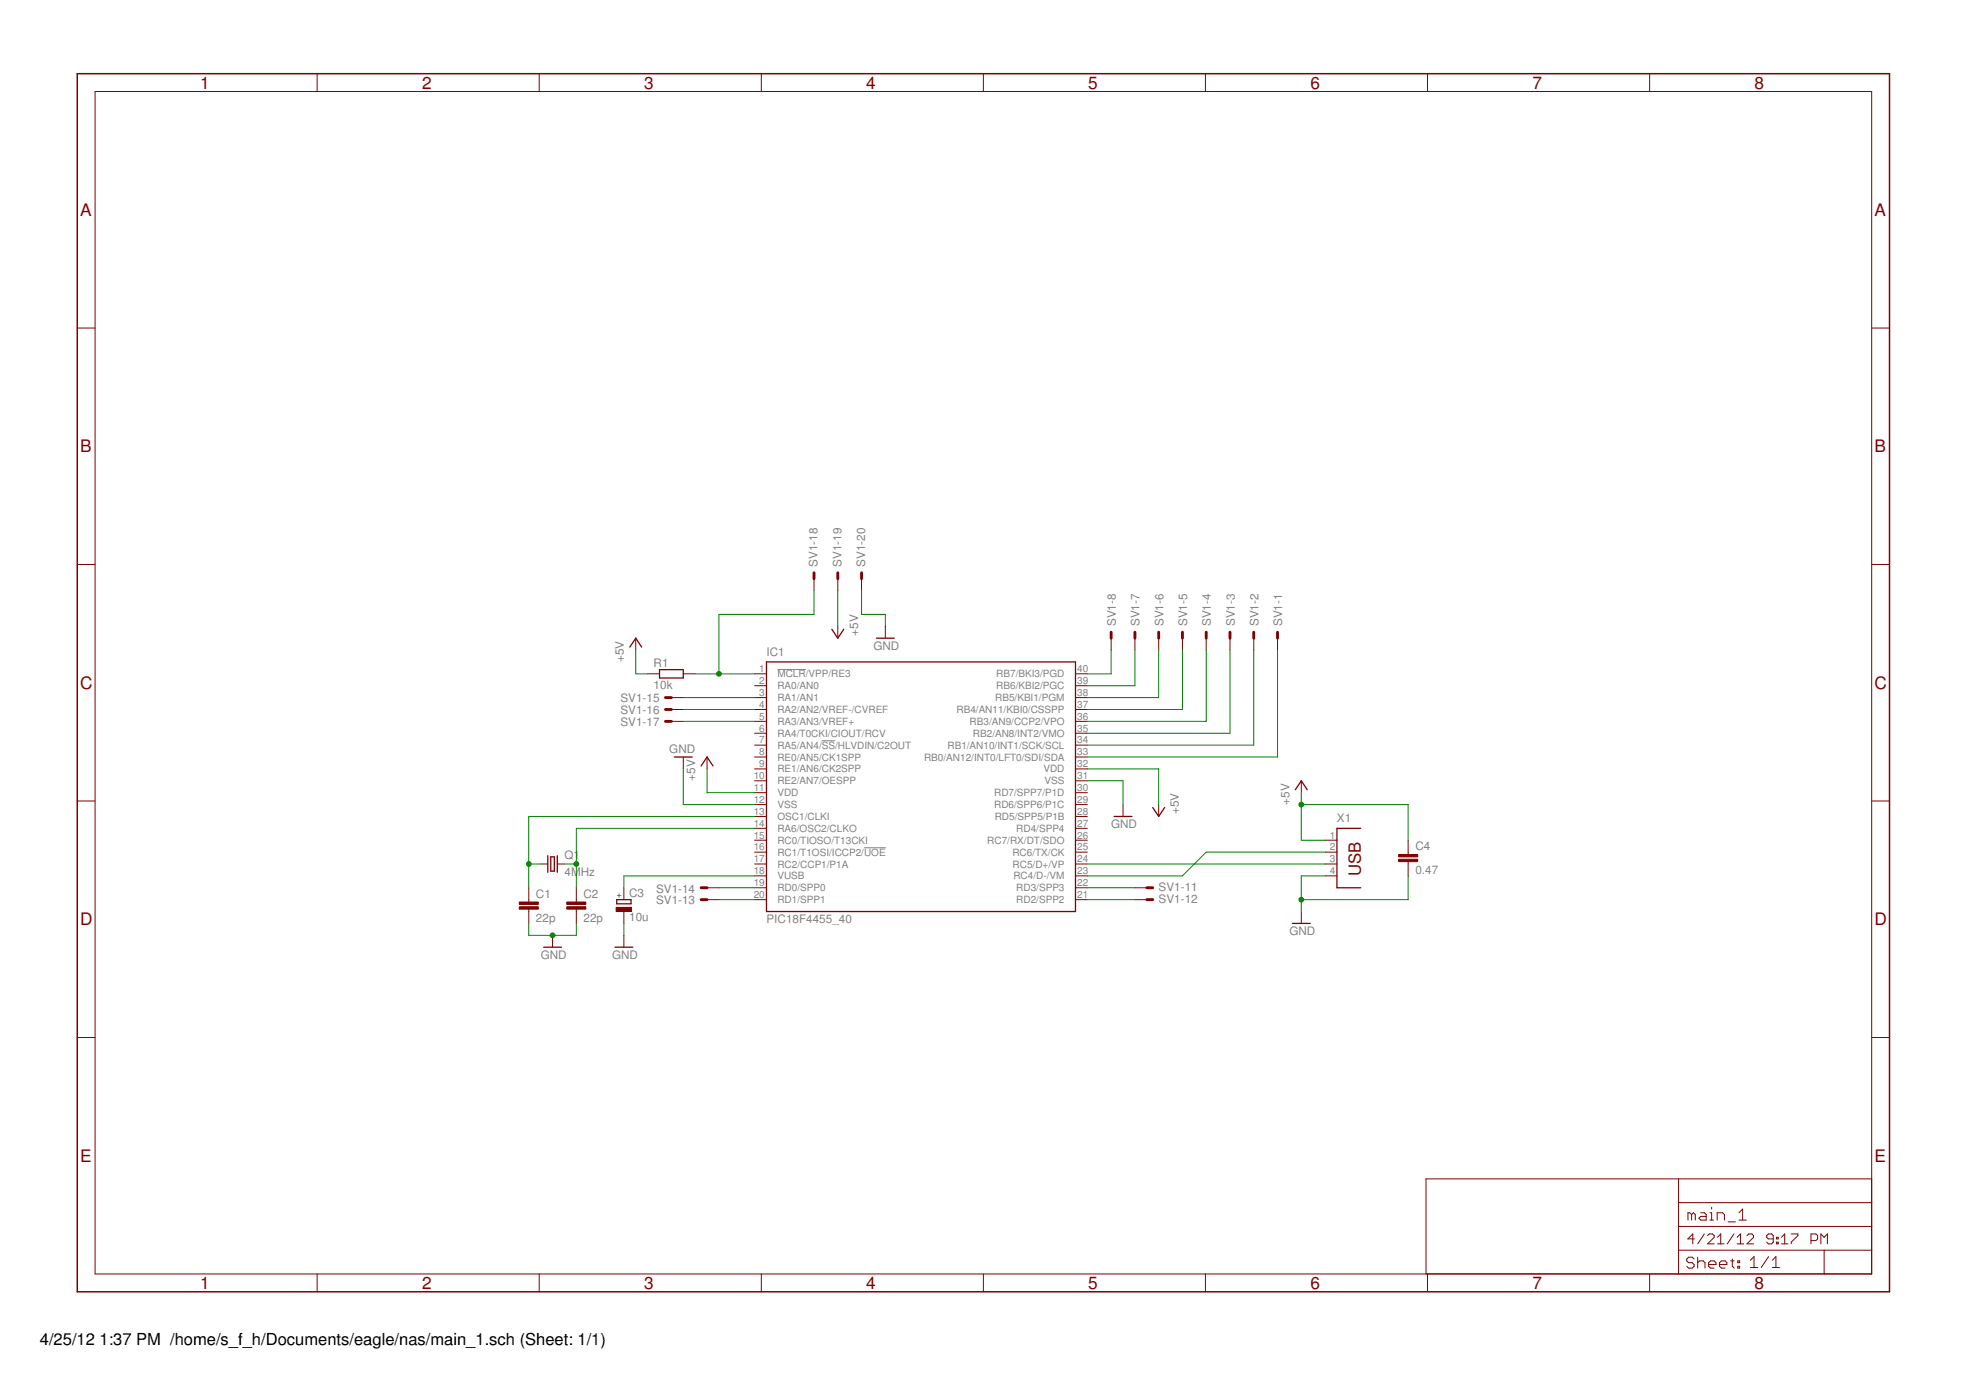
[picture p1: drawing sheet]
<svg xmlns="http://www.w3.org/2000/svg" width="420mm" height="297mm" viewBox="0 0 420 297" stroke-linecap="round" stroke-linejoin="round" font-family="sans-serif">
<g fill="#808080" stroke="#808080" stroke-width=".21">
<path d="M166.2 143.1h6z"/>
<path d="M175.6 158.3h2.9z"/>
<path d="M184.7 181.2h4.6z"/>
</g>
<g fill="#800000" stroke="#800000" stroke-width=".21">
<path d="M229.8 179.6h2.6z"/>
<path d="M229.8 177h2.6z"/>
<path d="M229.8 174.5h2.6z"/>
<path d="M229.8 171.9h2.6z"/>
<path d="M229.8 169.4h2.6z"/>
<path d="M161.3 171.9h2.5z"/>
<path d="M161.3 169.4h2.5z"/>
<path d="M229.8 161.8h2.6z"/>
<path d="M229.8 159.2h2.6z"/>
<path d="M229.8 156.7h2.6z"/>
<path d="M229.8 154.2h2.6z"/>
<path d="M229.8 151.6h2.6z"/>
<path d="M229.8 149.1h2.6z"/>
<path d="M229.8 146.5h2.6z"/>
<path d="M229.8 144h2.6z"/>
<path d="M161.3 144h2.5z"/>
<path d="M161.3 146.5h2.5z"/>
<path d="M161.3 149.1h2.5z"/>
<path d="M161.3 151.6h2.5z"/>
<path d="M161.3 154.2h2.5z"/>
<path d="M161.3 156.7h2.5z"/>
<path d="M161.3 159.2h2.5z"/>
<path d="M161.3 161.8h2.5z"/>
<path d="M161.3 164.3h2.5z"/>
<path d="M161.3 166.9h2.5z"/>
<path d="M229.8 164.3h2.6z"/>
<path d="M229.8 166.9h2.6z"/>
<path d="M161.3 174.5h2.5z"/>
<path d="M161.3 177h2.5z"/>
<path d="M161.3 179.6h2.5z"/>
<path d="M161.3 182.1h2.5z"/>
<path d="M161.3 184.6h2.5z"/>
<path d="M161.3 187.2h2.5z"/>
<path d="M161.3 189.7h2.5z"/>
<path d="M161.3 192.3h2.5z"/>
<path d="M229.8 192.3h2.6z"/>
<path d="M229.8 189.7h2.6z"/>
<path d="M229.8 187.2h2.6z"/>
<path d="M229.8 184.6h2.6z"/>
<path d="M229.8 182.1h2.6z"/>
<path d="M240 171.9v2.6z"/>
<path d="M146 161.8v2.5z"/>
<path d="M151.1 161.8v2.5z"/>
<path d="M119.1 184.6h1.5z"/>
<path d="M115.5 184.6h1.6z"/>
<path d="M113 189.7v2.6z"/>
<path d="M113 194.8v2.5z"/>
<path d="M113 192.3v.5z"/>
<path d="M113 194.3v.5z"/>
<path d="M123.2 189.7v2.6z"/>
<path d="M123.2 194.8v2.5z"/>
<path d="M123.2 192.3v.5z"/>
<path d="M123.2 194.3v.5z"/>
<path d="M118.1 199.9v2.5z"/>
<path d="M133.3 194.8v2.5z"/>
<path d="M133.3 189.7v2.6z"/>
<path d="M133.3 199.9v2.5z"/>
<path d="M283.2 179.6h2.5z"/>
<path d="M283.2 182.1h2.5z"/>
<path d="M283.2 184.6h2.5z"/>
<path d="M283.2 187.2h2.5z"/>
<path d="M278.1 194.8v2.5z"/>
<path d="M278.1 166.9v2.5z"/>
<path d="M300.9 179.6v2.5z"/>
<path d="M300.9 184.6v2.6z"/>
<path d="M300.9 182.1v.5z"/>
<path d="M300.9 184.1v.5z"/>
<path d="M146 144h2.6z"/>
<path d="M138.4 144h2.5z"/>
<path d="M135.9 136.4v2.5z"/>
<path d="M273 136.4v2.5z"/>
<path d="M267.9 136.4v2.5z"/>
<path d="M262.9 136.4v2.5z"/>
<path d="M257.8 136.4v2.5z"/>
<path d="M252.7 136.4v2.5z"/>
<path d="M247.6 136.4v2.5z"/>
<path d="M242.5 136.4v2.5z"/>
<path d="M237.5 136.4v2.5z"/>
<path d="M242.5 189.7h2.6z"/>
<path d="M242.5 192.3h2.6z"/>
<path d="M151.1 192.3h2.5z"/>
<path d="M151.1 189.7h2.5z"/>
<path d="M143.5 149.1h2.5z"/>
<path d="M143.5 151.6h2.5z"/>
<path d="M143.5 154.2h2.5z"/>
<path d="M174 123.7v2.5z"/>
<path d="M179 123.7v2.5z"/>
<path d="M184.1 123.7v2.5z"/>
<path d="M189.2 133.8v2.6z"/>
<path d="M179 133.8v2.6z"/>
<path d="M247.6 171.9v2.6z"/>
<path d="M304.8 272.2h53.9z"/>
<path d="M358.7 272.2h31.1z"/>
<path d="M389.8 272.2h10.2z"/>
<path d="M400 267.2v5z"/>
<path d="M400 262.1v5.1z"/>
<path d="M400 257v5.1z"/>
<path d="M400 251.9v5.1z"/>
<path d="M304.8 251.9v20.3z"/>
<path d="M304.8 251.9h53.9z"/>
<path d="M358.7 251.9h41.3z"/>
<path d="M389.8 267.2v5z"/>
<path d="M389.8 267.2h10.2z"/>
<path d="M358.7 267.2h31.1z"/>
<path d="M358.7 267.2v5z"/>
<path d="M358.7 262.1v5.1z"/>
<path d="M358.7 262.1h41.3z"/>
<path d="M358.7 257v5.1z"/>
<path d="M358.7 257h41.3z"/>
<path d="M358.7 251.9v5.1z"/>
<path d="M360.7 259.2v1.5z"/>
<path d="M360.7 259.2h.4z"/>
<path d="M361.1 259.2l.4 .3z"/>
<path d="M361.5 259.5v1.2z"/>
<path d="M361.5 259.5l.4-.3z"/>
<path d="M361.9 259.2l.4 .3z"/>
<path d="M362.3 259.5v1.2z"/>
<path d="M363.5 259.2h.8z"/>
<path d="M364.3 259.2l.3 .3z"/>
<path d="M364.6 259.5v1.2z"/>
<path d="M363.5 260.7h1.1z"/>
<path d="M363.1 260.3l.4 .4z"/>
<path d="M363.1 260.3l.4-.4z"/>
<path d="M363.5 259.9h1.1z"/>
<path d="M365.4 259.2h.4z"/>
<path d="M365.8 259.2v1.5z"/>
<path d="M365.4 260.7h.8z"/>
<path d="M365.8 258v.4z"/>
<path d="M367 259.2v1.5z"/>
<path d="M367 259.2h1.1z"/>
<path d="M368.1 259.2l.4 .3z"/>
<path d="M368.5 259.5v1.2z"/>
<path d="M369.3 261.1h1.6z"/>
<path d="M371.6 259.2l.8-.8z"/>
<path d="M372.4 258.4v2.3z"/>
<path d="M371.6 260.7h1.6z"/>
<path d="M361.8 263.7v2.1z"/>
<path d="M361.8 263.7l-1.1 1z"/>
<path d="M360.7 264.7h1.4z"/>
<path d="M364.2 263.7l-1.4 2.1z"/>
<path d="M364.9 265.8h1.4z"/>
<path d="M364.9 265.8l1.4-1.4z"/>
<path d="M366.3 264v.4z"/>
<path d="M366 263.7l.3 .3z"/>
<path d="M365.3 263.7h.7z"/>
<path d="M365.3 263.7l-.4 .3z"/>
<path d="M367.7 263.7l-.7 .7z"/>
<path d="M367.7 263.7v2.1z"/>
<path d="M367 265.8h1.4z"/>
<path d="M370.6 263.7l-1.5 2.1z"/>
<path d="M371.2 264.4l.8-.7z"/>
<path d="M372 263.7v2.1z"/>
<path d="M371.2 265.8h1.5z"/>
<path d="M373.4 265.8h1.3z"/>
<path d="M373.4 265.8l1.3-1.4z"/>
<path d="M374.7 264v.4z"/>
<path d="M374.4 263.7l.3 .3z"/>
<path d="M373.7 263.7h.7z"/>
<path d="M373.7 263.7l-.3 .3z"/>
<path d="M377.6 265.4l.3 .4z"/>
<path d="M377.9 265.8h.7z"/>
<path d="M379 265.4l-.4 .4z"/>
<path d="M379 264v1.4z"/>
<path d="M378.6 263.7l.4 .3z"/>
<path d="M377.9 263.7h.7z"/>
<path d="M377.9 263.7l-.3 .3z"/>
<path d="M377.6 264v.4z"/>
<path d="M377.6 264.4l.3 .3z"/>
<path d="M377.9 264.7h1.1z"/>
<path d="M379.7 264.4h.3z"/>
<path d="M380 264.4v.3z"/>
<path d="M379.7 264.7h.3z"/>
<path d="M379.7 264.4v.3z"/>
<path d="M379.7 265.4h.3z"/>
<path d="M380 265.4v.4z"/>
<path d="M379.7 265.8h.3z"/>
<path d="M379.7 265.4v.4z"/>
<path d="M381.4 263.7l-.7 .7z"/>
<path d="M381.4 263.7v2.1z"/>
<path d="M380.7 265.8h1.4z"/>
<path d="M382.8 263.7h1.4z"/>
<path d="M384.2 263.7v.3z"/>
<path d="M382.8 265.4l1.4-1.4z"/>
<path d="M382.8 265.4v.4z"/>
<path d="M387 263.7v2.1z"/>
<path d="M387 263.7h1.1z"/>
<path d="M388.1 263.7l.3 .3z"/>
<path d="M388.4 264v.7z"/>
<path d="M388.4 264.7l-.3 .4z"/>
<path d="M387 265.1h1.1z"/>
<path d="M389.1 263.7v2.1z"/>
<path d="M389.1 263.7l.7 .7z"/>
<path d="M390.5 263.7l-.7 .7z"/>
<path d="M390.5 263.7v2.1z"/>
<path d="M374.1 269.3l.8-.8z"/>
<path d="M374.9 268.5v2.4z"/>
<path d="M374.1 270.9h1.5z"/>
<path d="M378 268.5l-1.6 2.4z"/>
<path d="M378.8 269.3l.7-.8z"/>
<path d="M379.5 268.5v2.4z"/>
<path d="M378.8 270.9h1.5z"/>
<path d="M361.6 268.7l.4 .3z"/>
<path d="M360.9 268.7h.7z"/>
<path d="M360.9 268.7l-.4 .3z"/>
<path d="M360.5 269v.4z"/>
<path d="M360.5 269.4l.4 .4z"/>
<path d="M360.9 269.8h.7z"/>
<path d="M361.6 269.8l.4 .4z"/>
<path d="M362 270.2v.4z"/>
<path d="M361.6 271l.4-.4z"/>
<path d="M360.9 271h.7z"/>
<path d="M360.5 270.6l.4 .4z"/>
<path d="M362.8 268.7v2.3z"/>
<path d="M362.8 269.8l.4-.4z"/>
<path d="M363.2 269.4h.8z"/>
<path d="M364 269.4l.4 .4z"/>
<path d="M364.4 269.8v1.2z"/>
<path d="M365.5 271h.8z"/>
<path d="M365.2 270.6l.3 .4z"/>
<path d="M365.2 269.8v.8z"/>
<path d="M365.2 269.8l.3-.4z"/>
<path d="M365.5 269.4h.8z"/>
<path d="M366.3 269.4l.4 .4z"/>
<path d="M366.7 269.8v.4z"/>
<path d="M365.2 270.2h1.5z"/>
<path d="M367.9 271h.8z"/>
<path d="M367.5 270.6l.4 .4z"/>
<path d="M367.5 269.8v.8z"/>
<path d="M367.5 269.8l.4-.4z"/>
<path d="M367.9 269.4h.8z"/>
<path d="M368.7 269.4l.4 .4z"/>
<path d="M369.1 269.8v.4z"/>
<path d="M367.5 270.2h1.6z"/>
<path d="M370.2 269v1.6z"/>
<path d="M370.2 270.6l.4 .4z"/>
<path d="M369.8 269.4h.8z"/>
<path d="M371.4 269.4h.4z"/>
<path d="M371.8 269.4v.4z"/>
<path d="M371.4 269.8h.4z"/>
<path d="M371.4 269.4v.4z"/>
<path d="M371.4 270.6h.4z"/>
<path d="M371.8 270.6v.4z"/>
<path d="M371.4 271h.4z"/>
<path d="M371.4 270.6v.4z"/>
<path d="M20.3 19.6v252.6z"/>
<path d="M16.5 70.1h3.8z"/>
<path d="M16.5 120.6h3.8z"/>
<path d="M16.5 171.2h3.8z"/>
<path d="M16.5 221.7h3.8z"/>
<path d="M20.3 272.2h379.7z"/>
<path d="M67.8 272.2v3.9z"/>
<path d="M115.2 272.2v3.9z"/>
<path d="M162.7 272.2v3.9z"/>
<path d="M210.2 272.2v3.9z"/>
<path d="M257.6 272.2v3.9z"/>
<path d="M305.1 272.2v3.9z"/>
<path d="M352.5 272.2v3.9z"/>
<path d="M400 19.6v252.6z"/>
<path d="M400 70.1h3.8z"/>
<path d="M400 120.6h3.8z"/>
<path d="M400 171.2h3.8z"/>
<path d="M400 221.7h3.8z"/>
<path d="M20.3 19.6h379.7z"/>
<path d="M67.8 15.7v3.9z"/>
<path d="M115.2 15.7v3.9z"/>
<path d="M162.7 15.7v3.9z"/>
<path d="M210.2 15.7v3.9z"/>
<path d="M257.6 15.7v3.9z"/>
<path d="M305.1 15.7v3.9z"/>
<path d="M352.5 15.7v3.9z"/>
</g>
<g fill="#800000" stroke="#800000" stroke-width=".28">
<path d="M163.8 141.5h66z"/>
<path d="M229.8 141.5v53.3z"/>
<path d="M163.8 194.8h66z"/>
<path d="M163.8 141.5v53.3z"/>
<path d="M238.1 174.5h3.8z"/>
<path d="M144.1 161.8h3.8z"/>
<path d="M151.1 161.8l1.3 1.9z"/>
<path d="M151.1 161.8l-1.3 1.9z"/>
<path d="M117.7 183.1v3.1z"/>
<path d="M117.7 186.2h.8z"/>
<path d="M118.5 183.1v3.1z"/>
<path d="M117.7 183.1h.8z"/>
<path d="M119.1 182.9v3.5z"/>
<path d="M117.1 182.9v3.5z"/>
<path d="M116.2 202.4h3.8z"/>
<path d="M131.8 193.1h3.1z"/>
<path d="M134.9 192.3v.8z"/>
<path d="M131.8 192.3v.8z"/>
<path d="M131.8 192.3h3.1z"/>
<path d="M131.4 202.4h3.8z"/>
<path d="M285.7 177v12.7z"/>
<path d="M285.7 189.7h5.1z"/>
<path d="M285.7 177h5.1z"/>
<path d="M276.2 197.3h3.8z"/>
<path d="M278.1 166.9l1.3 1.9z"/>
<path d="M278.1 166.9l-1.3 1.9z"/>
<path d="M140.9 144.9h5.1z"/>
<path d="M140.9 143.1h5.1z"/>
<path d="M146 143.1v1.8z"/>
<path d="M140.9 143.1v1.8z"/>
<path d="M135.9 136.4l1.2 1.9z"/>
<path d="M135.9 136.4l-1.3 1.9z"/>
<path d="M187.3 136.4h3.8z"/>
<path d="M177.8 134.5l1.2 1.9z"/>
<path d="M180.3 134.5l-1.3 1.9z"/>
<path d="M246.4 172.6l1.2 1.9z"/>
<path d="M248.9 172.6l-1.3 1.9z"/>
</g>
<g fill="#800000" stroke="#800000" stroke-width=".21">
<path d="M111 193.8h4v.5h-4z"/>
<path d="M111 192.8h4v.5h-4z"/>
<path d="M121.1 193.8h4.1v.5h-4.1z"/>
<path d="M121.1 192.8h4.1v.5h-4.1z"/>
<path d="M131.7 193.9h3.3v.9h-3.3z"/>
<path d="M298.9 183.6h4.1v.5h-4.1z"/>
<path d="M298.9 182.6h4.1v.5h-4.1z"/>
</g>
<g fill="#800000" stroke="#800000" stroke-width=".61">
<path d="M273 135.1v1.3z"/>
<path d="M267.9 135.1v1.3z"/>
<path d="M262.9 135.1v1.3z"/>
<path d="M257.8 135.1v1.3z"/>
<path d="M252.7 135.1v1.3z"/>
<path d="M247.6 135.1v1.3z"/>
<path d="M242.5 135.1v1.3z"/>
<path d="M237.5 135.1v1.3z"/>
<path d="M245.1 189.7h1.3z"/>
<path d="M245.1 192.3h1.3z"/>
<path d="M149.8 192.3h1.3z"/>
<path d="M149.8 189.7h1.3z"/>
<path d="M142.2 149.1h1.3z"/>
<path d="M142.2 151.6h1.3z"/>
<path d="M142.2 154.2h1.3z"/>
<path d="M174 122.4v1.3z"/>
<path d="M179 122.4v1.3z"/>
<path d="M184.1 122.4v1.3z"/>
</g>
<g fill="#800000" stroke="#800000" stroke-width=".32">
<path d="M16.5 15.7v260.4z"/>
<path d="M16.5 276.1h387.3z"/>
<path d="M403.8 15.7v260.4z"/>
<path d="M16.5 15.7h387.3z"/>
</g>
<g fill="#008000" stroke="#008000" stroke-width=".21">
<path d="M232.4 166.9h7.6z"/>
<path d="M240 166.9v5z"/>
<path d="M146 171.9h15.3z"/>
<path d="M146 164.3v7.6z"/>
<path d="M113 197.3v2.6z"/>
<path d="M113 199.9h5.1z"/>
<path d="M118.1 199.9h5.1z"/>
<path d="M123.2 197.3v2.6z"/>
<path d="M133.3 197.3v2.6z"/>
<path d="M278.1 187.2h5.1z"/>
<path d="M278.1 187.2v5.1z"/>
<path d="M278.1 192.3v2.5z"/>
<path d="M278.1 192.3h22.8z"/>
<path d="M300.9 187.2v5.1z"/>
<path d="M184.1 126.2v5.1z"/>
<path d="M184.1 131.3h5.1z"/>
<path d="M189.2 131.3v2.5z"/>
<path d="M151.1 169.4h10.2z"/>
<path d="M151.1 164.3v5.1z"/>
<path d="M278.1 179.6h5.1z"/>
<path d="M278.1 171.9v7.7z"/>
<path d="M278.1 171.9h22.8z"/>
<path d="M278.1 169.4v2.5z"/>
<path d="M300.9 171.9v7.7z"/>
<path d="M135.9 144h2.5z"/>
<path d="M135.9 138.9v5.1z"/>
<path d="M179 126.2v7.6z"/>
<path d="M232.4 164.3h15.2z"/>
<path d="M247.6 164.3v7.6z"/>
<path d="M113 174.5h48.3z"/>
<path d="M113 174.5v10.1z"/>
<path d="M113 184.6v5.1z"/>
<path d="M113 184.6h2.5z"/>
<path d="M123.2 177h38.1z"/>
<path d="M123.2 177v7.6z"/>
<path d="M123.2 184.6v5.1z"/>
<path d="M120.6 184.6h2.6z"/>
<path d="M133.3 187.2h28z"/>
<path d="M133.3 187.2v2.5z"/>
<path d="M232.4 184.6h50.8z"/>
<path d="M232.4 187.2h20.3z"/>
<path d="M252.7 187.2l5.1-5.1z"/>
<path d="M257.8 182.1h25.4z"/>
<path d="M153.6 144h7.7z"/>
<path d="M153.6 131.3v12.7z"/>
<path d="M148.6 144h5z"/>
<path d="M153.6 131.3h20.4z"/>
<path d="M174 126.2v5.1z"/>
<path d="M146 149.1h15.3z"/>
<path d="M146 151.6h15.3z"/>
<path d="M146 154.2h15.3z"/>
<path d="M153.6 189.7h7.7z"/>
<path d="M153.6 192.3h7.7z"/>
<path d="M232.4 189.7h10.1z"/>
<path d="M232.4 192.3h10.1z"/>
<path d="M232.4 144h5.1z"/>
<path d="M237.5 138.9v5.1z"/>
<path d="M232.4 146.5h10.1z"/>
<path d="M242.5 138.9v7.6z"/>
<path d="M232.4 149.1h15.2z"/>
<path d="M247.6 138.9v10.2z"/>
<path d="M232.4 151.6h20.3z"/>
<path d="M252.7 138.9v12.7z"/>
<path d="M232.4 154.2h25.4z"/>
<path d="M257.8 138.9v15.3z"/>
<path d="M232.4 156.7h30.5z"/>
<path d="M262.9 138.9v17.8z"/>
<path d="M232.4 159.2h35.5z"/>
<path d="M267.9 138.9v20.3z"/>
<path d="M232.4 161.8h40.6z"/>
<path d="M273 138.9v22.9z"/>
<circle cx="118.1" cy="199.9" r=".51"/>
<circle cx="278.1" cy="192.3" r=".51"/>
<circle cx="278.1" cy="171.9" r=".51"/>
<circle cx="113" cy="184.6" r=".51"/>
<circle cx="123.2" cy="184.6" r=".51"/>
<circle cx="153.6" cy="144" r=".51"/>
</g>
<g font-size="3.7" fill="#800000">
<text x="42.7" y="19">1</text>
<text x="90.2" y="19">2</text>
<text x="137.7" y="19">3</text>
<text x="185.1" y="19">4</text>
<text x="232.6" y="19">5</text>
<text x="280" y="19">6</text>
<text x="327.5" y="19">7</text>
<text x="375" y="19">8</text>
<text x="17.1" y="46.1">A</text>
<text x="400.6" y="46.1">A</text>
<text x="17.1" y="96.7">B</text>
<text x="400.6" y="96.7">B</text>
<text x="17.1" y="147.2">C</text>
<text x="400.6" y="147.2">C</text>
<text x="17.1" y="197.7">D</text>
<text x="400.6" y="197.7">D</text>
<text x="17.1" y="248.3">E</text>
<text x="400.6" y="248.3">E</text>
<text x="42.7" y="275.5">1</text>
<text x="90.2" y="275.5">2</text>
<text x="137.7" y="275.5">3</text>
<text x="185.1" y="275.5">4</text>
<text x="232.6" y="275.5">5</text>
<text x="280" y="275.5">6</text>
<text x="327.5" y="275.5">7</text>
<text x="375" y="275.5">8</text>
</g>
<text font-size="3.6" fill="#800000" x="290.8" y="187.2" transform="rotate(-90 290.8 187.2)">USB</text>
<g font-size="3.5">
<text x="8.5" y="287.5">4/25/12</text>
<text x="21.3" y="287.5">1:37 PM /home/s_f_h/Documents/eagle/nas/main_1.sch (Sheet: 1/1)</text>
</g>
<g font-size="2.5" fill="#808080">
<text x="174.7" y="121.1" transform="rotate(-90 174.7 121.1)">SV1-18</text>
<text x="179.8" y="121.1" transform="rotate(-90 179.8 121.1)">SV1-19</text>
<text x="184.9" y="121.1" transform="rotate(-90 184.9 121.1)">SV1-20</text>
<text x="183.4" y="135.8" transform="rotate(-90 183.4 135.8)">+5V</text>
<text x="238.5" y="133.8" transform="rotate(-90 238.5 133.8)">SV1-8</text>
<text x="243.6" y="133.8" transform="rotate(-90 243.6 133.8)">SV1-7</text>
<text x="248.6" y="133.8" transform="rotate(-90 248.6 133.8)">SV1-6</text>
<text x="253.7" y="133.8" transform="rotate(-90 253.7 133.8)">SV1-5</text>
<text x="258.8" y="133.8" transform="rotate(-90 258.8 133.8)">SV1-4</text>
<text x="263.9" y="133.8" transform="rotate(-90 263.9 133.8)">SV1-3</text>
<text x="269" y="133.8" transform="rotate(-90 269 133.8)">SV1-2</text>
<text x="274" y="133.8" transform="rotate(-90 274 133.8)">SV1-1</text>
<text x="133.3" y="141.5" transform="rotate(-90 133.3 141.5)">+5V</text>
<text x="139.7" y="142.5">R1</text>
<text x="163.8" y="140.2">IC1</text>
<text x="186.7" y="138.9">GND</text>
<text x="139.7" y="147.3">10k</text>
<text x="132.6" y="150.1">SV1-15</text>
<text x="132.6" y="152.6">SV1-16</text>
<text x="132.6" y="155.2">SV1-17</text>
<text x="143" y="161">GND</text>
<text x="148.6" y="166.9" transform="rotate(-90 148.6 166.9)">+5V</text>
<text x="251.9" y="173.9" transform="rotate(-90 251.9 173.9)">+5V</text>
<text x="275.6" y="171.9" transform="rotate(-90 275.6 171.9)">+5V</text>
<text x="237.5" y="177">GND</text>
<text x="285.7" y="175.7">X1</text>
<text x="120.6" y="183.6">Q1</text>
<text x="302.5" y="181.7">C4</text>
<text x="114.5" y="191.9">C1</text>
<text x="120.6" y="187.2">4MHz</text>
<text x="124.7" y="191.9">C2</text>
<text x="134.5" y="191.8">C3</text>
<text x="140.2" y="190.7">SV1-14</text>
<text x="247.6" y="190.5">SV1-11</text>
<text x="302.5" y="186.8">0.47</text>
<text x="114.5" y="196.9">22p</text>
<text x="124.7" y="196.9">22p</text>
<text x="134.5" y="196.8">10u</text>
<text x="140.2" y="193.3">SV1-13</text>
<text x="163.8" y="197.3">PIC18F4455_40</text>
<text x="247.6" y="193">SV1-12</text>
<text x="275.6" y="199.9">GND</text>
<text x="115.6" y="204.9">GND</text>
<text x="130.8" y="204.9">GND</text>
</g>
<g font-size="2.1" fill="#808080">
<text x="162.3" y="143.6">1</text>
<text x="230.2" y="143.6">40</text>
<text x="162.3" y="146.2">2</text>
<text x="162.3" y="148.7">3</text>
<text x="166.1" y="144.8">MCLR/VPP/RE3</text>
<text x="166.1" y="147.3">RA0/AN0</text>
<text x="166.1" y="149.8">RA1/AN1</text>
<text x="212.7" y="149.8">RB5/KBI1/PGM</text>
<text x="212.9" y="147.3">RB6/KBI2/PGC</text>
<text x="212.9" y="144.8">RB7/BKI3/PGD</text>
<text x="230.2" y="148.7">38</text>
<text x="230.2" y="146.2">39</text>
<text x="162.3" y="151.3">4</text>
<text x="162.3" y="153.8">5</text>
<text x="166.1" y="152.4">RA2/AN2/VREF-/CVREF</text>
<text x="166.1" y="154.9">RA3/AN3/VREF+</text>
<text x="204.4" y="152.4">RB4/AN11/KBI0/CSSPP</text>
<text x="207.2" y="154.9">RB3/AN9/CCP2/VPO</text>
<text x="230.2" y="153.8">36</text>
<text x="230.2" y="151.3">37</text>
<text x="162.3" y="156.3">6</text>
<text x="162.3" y="158.9">7</text>
<text x="162.3" y="161.4">8</text>
<text x="166.1" y="157.5">RA4/T0CKI/CIOUT/RCV</text>
<text x="166.1" y="160">RA5/AN4/SS/HLVDIN/C2OUT</text>
<text x="202.5" y="160">RB1/AN10/INT1/SCK/SCL</text>
<text x="207.9" y="157.5">RB2/AN8/INT2/VMO</text>
<text x="230.2" y="161.4">33</text>
<text x="230.2" y="158.9">34</text>
<text x="230.2" y="156.3">35</text>
<text x="161.1" y="166.5">10</text>
<text x="162.3" y="164">9</text>
<text x="166.1" y="162.5">RE0/AN5/CK1SPP</text>
<text x="166.1" y="165.1">RE1/AN6/CK2SPP</text>
<text x="166.1" y="167.6">RE2/AN7/OESPP</text>
<text x="197.5" y="162.5">RB0/AN12/INT0/LFT0/SDI/SDA</text>
<text x="223" y="165.1">VDD</text>
<text x="223.2" y="167.6">VSS</text>
<text x="230.2" y="164">32</text>
<text x="230.2" y="166.5">31</text>
<text x="161.1" y="171.6">12</text>
<text x="161.1" y="169">11</text>
<text x="166.1" y="172.7">VSS</text>
<text x="166.1" y="170.2">VDD</text>
<text x="212.5" y="172.7">RD6/SPP6/P1C</text>
<text x="212.5" y="170.2">RD7/SPP7/P1D</text>
<text x="230.2" y="171.6">29</text>
<text x="230.2" y="169">30</text>
<text x="161.1" y="174.1">13</text>
<text x="161.1" y="176.7">14</text>
<text x="161.1" y="179.2">15</text>
<text x="166.1" y="175.2">OSC1/CLKI</text>
<text x="166.1" y="177.8">RA6/OSC2/CLKO</text>
<text x="212.6" y="175.2">RD5/SPP5/P1B</text>
<text x="217.2" y="177.8">RD4/SPP4</text>
<text x="230.2" y="179.2">26</text>
<text x="230.2" y="176.7">27</text>
<text x="230.2" y="174.1">28</text>
<text x="284.2" y="179.2">1</text>
<text x="161.1" y="181.7">16</text>
<text x="161.1" y="184.3">17</text>
<text x="166.1" y="180.3">RC0/TIOSO/T13CKI</text>
<text x="166.1" y="182.9">RC1/T1OSI/ICCP2/UOE</text>
<text x="166.1" y="185.4">RC2/CCP1/P1A</text>
<text x="211" y="180.3">RC7/RX/DT/SDO</text>
<text x="216.3" y="182.9">RC6/TX/CK</text>
<text x="216.4" y="185.4">RC5/D+/VP</text>
<text x="230.2" y="184.3">24</text>
<text x="230.2" y="181.7">25</text>
<text x="284.2" y="181.7">2</text>
<text x="284.2" y="184.3">3</text>
<text x="161.1" y="186.8">18</text>
<text x="161.1" y="189.4">19</text>
<text x="161.1" y="191.9">20</text>
<text x="166.1" y="187.9">VUSB</text>
<text x="166.1" y="190.5">RD0/SPP0</text>
<text x="216.6" y="187.9">RC4/D-/VM</text>
<text x="217.2" y="190.5">RD3/SPP3</text>
<text x="230.2" y="191.9">21</text>
<text x="230.2" y="189.4">22</text>
<text x="230.2" y="186.8">23</text>
<text x="284.2" y="186.8">4</text>
<text x="166.1" y="193">RD1/SPP1</text>
<text x="217.2" y="193">RD2/SPP2</text>
</g>
<text font-size="1.8" fill="#800000" x="132.7" y="191.8" transform="rotate(-90 132.7 191.8)">+</text>
</svg>
